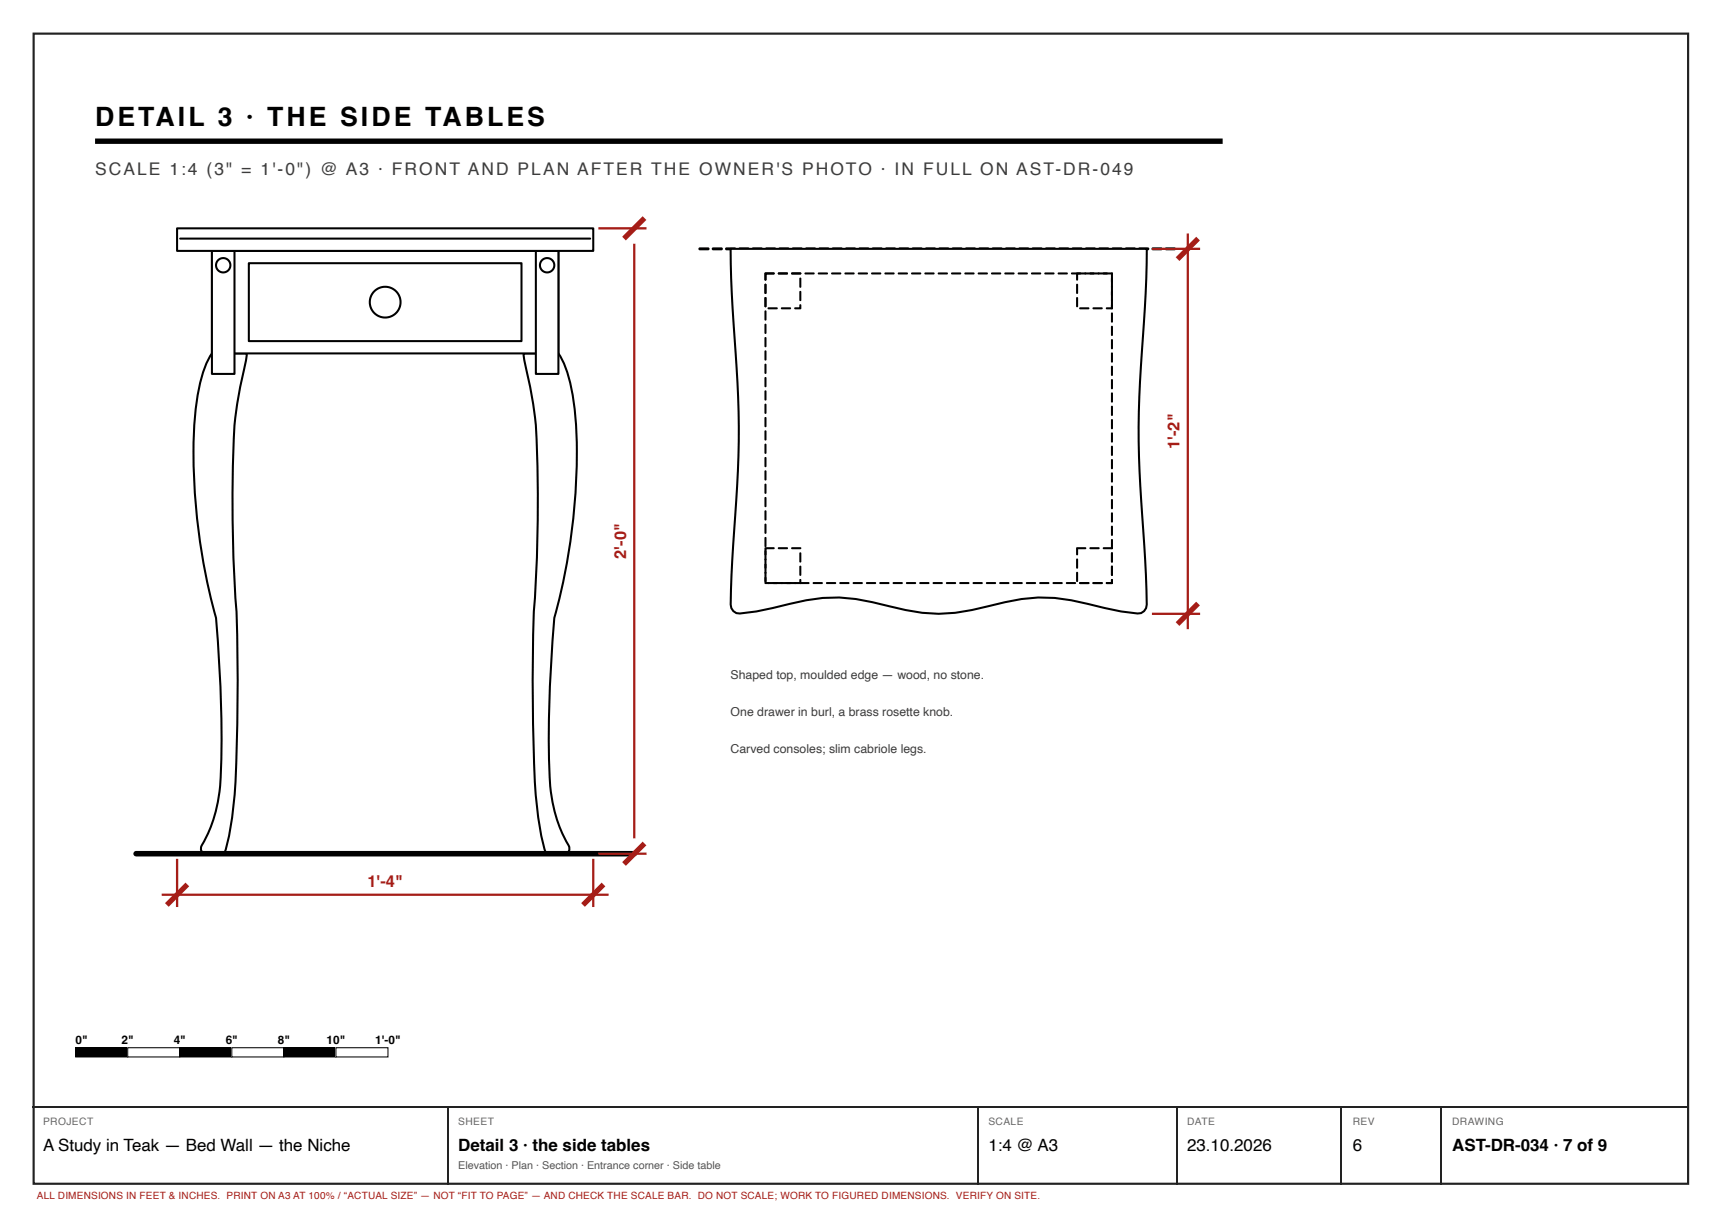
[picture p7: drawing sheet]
<svg xmlns="http://www.w3.org/2000/svg" width="420mm" height="297mm" viewBox="0 0 420 297" stroke-linecap="round" stroke-linejoin="round" font-family="sans-serif">
<path d="M8.2 8.2h403.5v280.5h-403.5z" fill="none" stroke="#222" stroke-width=".53"/>
<path d="M23.2 34.4h275" fill="none" stroke="#000" stroke-width="1.3" stroke-linecap="butt"/>
<path d="M51.7 86.2h8.5l-.1 1.3a107.2 107.2 0 0 0-3.4 28.9 407 407 0 0 0 1.1 35 460.2 460.2 0 0 1-.8 44.8 53.6 53.6 0 0 1-2.3 12h-4.5a1.26 1.26 0 0 1-1-2 35.3 35.3 0 0 0 4.7-17.9 316.2 316.2 0 0 0-1.2-37.6 147.1 147.1 0 0 1-5-50.9 31.8 31.8 0 0 1 4-13.6z" fill="#fff"/>
<path d="M51.7 86.2h8.5l-.1 1.3a107.2 107.2 0 0 0-3.4 28.9 407 407 0 0 0 1.1 35 460.2 460.2 0 0 1-.8 44.8 53.6 53.6 0 0 1-2.3 12h-4.5a1.26 1.26 0 0 1-1-2 35.3 35.3 0 0 0 4.7-17.9 316.2 316.2 0 0 0-1.2-37.6 147.1 147.1 0 0 1-5-50.9 31.8 31.8 0 0 1 4-13.6z" fill="none" stroke="#000" stroke-width=".5"/>
<path d="M127.7 86.2h8.5a28.2 28.2 0 0 1 3.7 11.8 139.3 139.3 0 0 1-2.3 42.6l-.7 3.4a53.2 53.2 0 0 0-2.4 15.6 234.3 234.3 0 0 0-.1 33.9 35.9 35.9 0 0 0 4.5 13.2 1.2 1.2 0 0 1-1.2 1.5h-4.5a82.5 82.5 0 0 1-3-22.9 478.4 478.4 0 0 1 .7-49.7l.3-14.1a232.5 232.5 0 0 0-.8-20l-.8-5.7-1.6-7.5z" fill="#fff"/>
<path d="M127.7 86.2h8.5a28.2 28.2 0 0 1 3.7 11.8 139.3 139.3 0 0 1-2.3 42.6l-.7 3.4a53.2 53.2 0 0 0-2.4 15.6 234.3 234.3 0 0 0-.1 33.9 35.9 35.9 0 0 0 4.5 13.2 1.2 1.2 0 0 1-1.2 1.5h-4.5a82.5 82.5 0 0 1-3-22.9 478.4 478.4 0 0 1 .7-49.7l.3-14.1a232.5 232.5 0 0 0-.8-20l-.8-5.7-1.6-7.5z" fill="none" stroke="#000" stroke-width=".5"/>
<path d="M51.7 61.2h84.5v25h-84.5z" fill="#fff"/>
<path d="M51.7 61.2h84.5v25h-84.5z" fill="none" stroke="#000" stroke-width=".5"/>
<path d="M60.7 64.2h66.5v19h-66.5z" fill="#fff"/>
<path d="M60.7 64.2h66.5v19h-66.5z" fill="none" stroke="#000" stroke-width=".5"/>
<circle cx="93.9" cy="73.7" r="3.7" fill="#fff"/>
<circle cx="93.9" cy="73.7" r="3.7" fill="none" stroke="#000" stroke-width=".5"/>
<path d="M51.7 61.2h5.5v30h-5.5z" fill="#fff"/>
<g fill="none" stroke="#000" stroke-width=".5">
<path d="M51.7 61.2h5.5v30h-5.5z"/>
<circle cx="54.4" cy="64.7" r="1.75"/>
</g>
<path d="M130.7 61.2h5.5v30h-5.5z" fill="#fff"/>
<g fill="none" stroke="#000" stroke-width=".5">
<path d="M130.7 61.2h5.5v30h-5.5z"/>
<circle cx="133.4" cy="64.7" r="1.75"/>
</g>
<path d="M43.2 55.7h101.5v5.5h-101.5z" fill="#fff"/>
<path d="M43.2 55.7h101.5v5.5h-101.5zM43.9 58.2h100" fill="none" stroke="#000" stroke-width=".5"/>
<path d="M33.2 208.2h121.5" fill="none" stroke="#000" stroke-width="1.3"/>
<path d="M145.9 55.7h11.8M154.7 59.4v145M39.4 218.2h109M43.2 209.4v11.8M144.7 209.4v11.8M145.9 208.2h11.8" fill="none" stroke="#a51d17" stroke-width=".55"/>
<path d="M157.2 53.2l-5 5M45.7 215.7l-5 5M147.2 215.7l-5 5M157.2 205.7l-5 5" fill="none" stroke="#a51d17" stroke-width="1.3" stroke-linecap="butt"/>
<path d="M170.4 60.4l2.3-.1a.36 .36 0 0 1 .3 .4 .36 .36 0 0 1-.3 .3h-2.1l-.3-.2zM173.7 60.4l2.2-.1a.36 .36 0 0 1 .4 .4 .36 .36 0 0 1-.4 .3h-2l-.3-.2zM176.9 60.4l2.3-.1a.36 .36 0 0 1 .3 .4 .36 .36 0 0 1-.3 .3h-2.1l-.3-.2zM180.2 60.4l2.2-.1a.36 .36 0 0 1 .4 .4 .36 .36 0 0 1-.4 .3h-2l-.3-.2zM183.4 60.4l2.3-.1a.36 .36 0 0 1 .3 .4 .36 .36 0 0 1-.3 .3h-2.1l-.3-.2zM186.7 60.4l2.2-.1a.36 .36 0 0 1 .4 .4 .36 .36 0 0 1-.4 .3h-2l-.3-.2zM189.9 60.4l2.3-.1a.36 .36 0 0 1 .3 .4 .36 .36 0 0 1-.3 .3h-2.1l-.3-.2zM193.2 60.4l2.2-.1a.36 .36 0 0 1 .4 .4 .36 .36 0 0 1-.4 .3h-2l-.3-.2zM196.4 60.4l2.3-.1a.36 .36 0 0 1 .3 .4 .36 .36 0 0 1-.3 .3h-2.1l-.3-.2zM199.7 60.4l2.2-.1a.36 .36 0 0 1 .4 .4 .36 .36 0 0 1-.4 .3h-2l-.3-.2zM202.9 60.4l2.3-.1a.36 .36 0 0 1 .3 .4 .36 .36 0 0 1-.3 .3h-2.1l-.3-.2zM206.2 60.4l2.2-.1a.36 .36 0 0 1 .4 .4 .36 .36 0 0 1-.4 .3h-2l-.3-.2zM209.4 60.4l2.3-.1a.36 .36 0 0 1 .3 .4 .36 .36 0 0 1-.3 .3h-2.1l-.3-.2zM212.7 60.4l2.2-.1a.36 .36 0 0 1 .4 .4 .36 .36 0 0 1-.4 .3h-2l-.3-.2zM215.9 60.4l2.3-.1a.36 .36 0 0 1 .3 .4 .36 .36 0 0 1-.3 .3h-2.1l-.3-.2zM219.2 60.4l2.2-.1a.36 .36 0 0 1 .4 .4 .36 .36 0 0 1-.4 .3h-2l-.3-.2zM222.4 60.4l2.3-.1a.36 .36 0 0 1 .3 .4 .36 .36 0 0 1-.3 .3h-2.1l-.3-.2zM225.7 60.4l2.2-.1a.36 .36 0 0 1 .4 .4 .36 .36 0 0 1-.4 .3h-2l-.3-.2zM228.9 60.4l2.3-.1a.36 .36 0 0 1 .3 .4 .36 .36 0 0 1-.3 .3h-2.1l-.3-.2zM232.2 60.4l2.2-.1a.36 .36 0 0 1 .4 .4 .36 .36 0 0 1-.4 .3h-2l-.3-.2zM235.4 60.4l2.3-.1a.36 .36 0 0 1 .3 .4 .36 .36 0 0 1-.3 .3h-2.1l-.3-.2zM238.7 60.4l2.2-.1a.36 .36 0 0 1 .4 .4 .36 .36 0 0 1-.4 .3h-2l-.3-.2zM241.9 60.4l2.3-.1a.36 .36 0 0 1 .3 .4 .36 .36 0 0 1-.3 .3h-2.1l-.3-.2zM245.2 60.4l2.2-.1a.36 .36 0 0 1 .4 .4 .36 .36 0 0 1-.4 .3h-2l-.3-.2zM248.4 60.4l2.3-.1a.36 .36 0 0 1 .3 .4 .36 .36 0 0 1-.3 .3h-2.1l-.3-.2zM251.7 60.4l2.2-.1a.36 .36 0 0 1 .4 .4 .36 .36 0 0 1-.4 .3h-2l-.3-.2zM254.9 60.4l2.3-.1a.36 .36 0 0 1 .3 .4 .36 .36 0 0 1-.3 .3h-2.1l-.3-.2zM258.2 60.4l2.2-.1a.36 .36 0 0 1 .4 .4 .36 .36 0 0 1-.4 .3h-2l-.3-.2zM261.4 60.4l2.3-.1a.36 .36 0 0 1 .3 .4 .36 .36 0 0 1-.3 .3h-2.1l-.3-.2zM264.7 60.4l2.2-.1a.36 .36 0 0 1 .4 .4 .36 .36 0 0 1-.4 .3h-2l-.3-.2zM267.9 60.4l2.3-.1a.36 .36 0 0 1 .3 .4 .36 .36 0 0 1-.3 .3h-2.1l-.3-.2zM271.2 60.4l2.2-.1a.36 .36 0 0 1 .4 .4 .36 .36 0 0 1-.4 .3h-2l-.3-.2zM274.4 60.4l2.3-.1a.36 .36 0 0 1 .3 .4 .36 .36 0 0 1-.3 .3h-2.1l-.3-.2zM277.7 60.4l2.2-.1a.36 .36 0 0 1 .4 .4 .36 .36 0 0 1-.4 .3h-2l-.3-.2zM280.9 60.4l2.3-.1a.36 .36 0 0 1 .3 .4 .36 .36 0 0 1-.3 .3h-2.1l-.3-.2zM284.2 60.4l2.2-.1a.36 .36 0 0 1 .4 .4 .36 .36 0 0 1-.4 .3h-2l-.3-.2z" fill="#000"/>
<path d="M178.2 60.7h101.5a799.8 799.8 0 0 1-1.9 36.1 298.4 298.4 0 0 0 1.3 36.2l.6 14.4a2.11 2.11 0 0 1-2.3 2.2 131 131 0 0 1-16.1-3.2 36.3 36.3 0 0 0-16.2 .4 69 69 0 0 1-16.2 2.9 69 69 0 0 1-16.1-2.9 38 38 0 0 0-20.2 .5l-8.1 1.8-4.1 .5a2.11 2.11 0 0 1-2.2-2.2l.6-14.4a289.4 289.4 0 0 0 1-39.8l-.2-3.6a422 422 0 0 1-1.4-28.9z" fill="#fff"/>
<path d="M178.2 60.7h101.5a799.8 799.8 0 0 1-1.9 36.1 298.4 298.4 0 0 0 1.3 36.2l.6 14.4a2.11 2.11 0 0 1-2.3 2.2 131 131 0 0 1-16.1-3.2 36.3 36.3 0 0 0-16.2 .4 69 69 0 0 1-16.2 2.9 69 69 0 0 1-16.1-2.9 38 38 0 0 0-20.2 .5l-8.1 1.8-4.1 .5a2.11 2.11 0 0 1-2.2-2.2l.6-14.4a289.4 289.4 0 0 0 1-39.8l-.2-3.6a422 422 0 0 1-1.4-28.9z" fill="none" stroke="#000" stroke-width=".5"/>
<g fill="#000">
<path d="M18.5 255.5h12.6v2.2h-12.6z"/>
<path d="M189.8 66.5l2.1-.1a.25 .25 0 0 1 .3 .3 .25 .25 0 0 1-.3 .2h-2.1zM193 66.5l2.2-.1a.25 .25 0 0 1 .2 .3 .25 .25 0 0 1-.2 .2h-2.1zM196.3 66.5l2.1-.1a.25 .25 0 0 1 .3 .3 .25 .25 0 0 1-.3 .2h-2.1zM199.5 66.5l2.2-.1a.25 .25 0 0 1 .2 .3 .25 .25 0 0 1-.2 .2h-2.1zM202.8 66.5l2.1-.1a.25 .25 0 0 1 .3 .3 .25 .25 0 0 1-.3 .2h-2.1zM206 66.5l2.2-.1a.25 .25 0 0 1 .2 .3 .25 .25 0 0 1-.2 .2h-2.1zM209.3 66.5l2.1-.1a.25 .25 0 0 1 .3 .3 .25 .25 0 0 1-.3 .2h-2.1zM212.5 66.5l2.2-.1a.25 .25 0 0 1 .2 .3 .25 .25 0 0 1-.2 .2h-2.1zM215.8 66.5l2.1-.1a.25 .25 0 0 1 .3 .3 .25 .25 0 0 1-.3 .2h-2.1zM219 66.5l2.2-.1a.25 .25 0 0 1 .2 .3 .25 .25 0 0 1-.2 .2h-2.1zM222.3 66.5l2.1-.1a.25 .25 0 0 1 .3 .3 .25 .25 0 0 1-.3 .2h-2.1zM225.5 66.5l2.2-.1a.25 .25 0 0 1 .2 .3 .25 .25 0 0 1-.2 .2h-2.1zM228.8 66.5l2.1-.1a.25 .25 0 0 1 .3 .3 .25 .25 0 0 1-.3 .2h-2.1zM232 66.5l2.2-.1a.25 .25 0 0 1 .2 .3 .25 .25 0 0 1-.2 .2h-2.1zM235.3 66.5l2.1-.1a.25 .25 0 0 1 .3 .3 .25 .25 0 0 1-.3 .2h-2.1zM238.5 66.5l2.2-.1a.25 .25 0 0 1 .2 .3 .25 .25 0 0 1-.2 .2h-2.1zM241.8 66.5l2.1-.1a.25 .25 0 0 1 .3 .3 .25 .25 0 0 1-.3 .2h-2.1zM245 66.5l2.2-.1a.25 .25 0 0 1 .2 .3 .25 .25 0 0 1-.2 .2h-2.1zM248.3 66.5l2.1-.1a.25 .25 0 0 1 .3 .3 .25 .25 0 0 1-.3 .2h-2.1zM251.5 66.5l2.2-.1a.25 .25 0 0 1 .2 .3 .25 .25 0 0 1-.2 .2h-2.1zM254.8 66.5l2.1-.1a.25 .25 0 0 1 .3 .3 .25 .25 0 0 1-.3 .2h-2.1zM258 66.5l2.2-.1a.25 .25 0 0 1 .2 .3 .25 .25 0 0 1-.2 .2h-2.1zM261.3 66.5l2.1-.1a.25 .25 0 0 1 .3 .3 .25 .25 0 0 1-.3 .2h-2.1zM264.5 66.5l2.2-.1a.25 .25 0 0 1 .2 .3 .25 .25 0 0 1-.2 .2h-2.1zM267.8 66.5l2.1-.1a.25 .25 0 0 1 .3 .3 .25 .25 0 0 1-.3 .2h-2.1zM271 66.5l.4 .1v2.1a.25 .25 0 0 1-.2 .2 .25 .25 0 0 1-.3-.2zM271 69.8h.4v2.1a.25 .25 0 0 1-.2 .3 .25 .25 0 0 1-.3-.3zM271 73l.4 .1v2.1a.25 .25 0 0 1-.2 .2 .25 .25 0 0 1-.3-.2zM271 76.3h.4v2.1a.25 .25 0 0 1-.2 .3 .25 .25 0 0 1-.3-.3zM271 79.5l.4 .1v2.1a.25 .25 0 0 1-.2 .2 .25 .25 0 0 1-.3-.2zM271 82.8h.4v2.1a.25 .25 0 0 1-.2 .3 .25 .25 0 0 1-.3-.3zM271 86l.4 .1v2.1a.25 .25 0 0 1-.2 .2 .25 .25 0 0 1-.3-.2zM271 89.3h.4v2.1a.25 .25 0 0 1-.2 .3 .25 .25 0 0 1-.3-.3zM271 92.5l.4 .1v2.1a.25 .25 0 0 1-.2 .2 .25 .25 0 0 1-.3-.2zM271 95.8h.4v2.1a.25 .25 0 0 1-.2 .3 .25 .25 0 0 1-.3-.3zM271 99l.4 .1v2.1a.25 .25 0 0 1-.2 .2 .25 .25 0 0 1-.3-.2zM271 102.3h.4v2.1a.25 .25 0 0 1-.2 .3 .25 .25 0 0 1-.3-.3zM271 105.5l.4 .1v2.1a.25 .25 0 0 1-.2 .2 .25 .25 0 0 1-.3-.2zM271 108.8h.4v2.1a.25 .25 0 0 1-.2 .3 .25 .25 0 0 1-.3-.3zM271 112l.4 .1v2.1a.25 .25 0 0 1-.2 .2 .25 .25 0 0 1-.3-.2zM271 115.3h.4v2.1a.25 .25 0 0 1-.2 .3 .25 .25 0 0 1-.3-.3zM271 118.5l.4 .1v2.1a.25 .25 0 0 1-.2 .2 .25 .25 0 0 1-.3-.2zM271 121.8h.4v2.1a.25 .25 0 0 1-.2 .3 .25 .25 0 0 1-.3-.3zM271 125l.4 .1v2.1a.25 .25 0 0 1-.2 .2 .25 .25 0 0 1-.3-.2zM271 128.3h.4v2.1a.25 .25 0 0 1-.2 .3 .25 .25 0 0 1-.3-.3zM271 131.5l.4 .1v2.1a.25 .25 0 0 1-.2 .2 .25 .25 0 0 1-.3-.2zM271 134.8h.4v2.1a.25 .25 0 0 1-.2 .3 .25 .25 0 0 1-.3-.3zM271 138l.4 .1v2.1a.25 .25 0 0 1-.2 .2 .25 .25 0 0 1-.3-.2zM269.8 142l1.4-.1v.3h-.3v-.8a.25 .25 0 0 1 .3-.2 .25 .25 0 0 1 .2 .2l-.1 1h-1.5zM266.5 142l2.2-.1a.25 .25 0 0 1 .2 .3 .25 .25 0 0 1-.2 .2h-2.1zM263.3 142l2.1-.1a.25 .25 0 0 1 .3 .3 .25 .25 0 0 1-.3 .2h-2.1zM260 142l2.2-.1a.25 .25 0 0 1 .2 .3 .25 .25 0 0 1-.2 .2h-2.1zM256.8 142l2.1-.1a.25 .25 0 0 1 .3 .3 .25 .25 0 0 1-.3 .2h-2.1zM253.5 142l2.2-.1a.25 .25 0 0 1 .2 .3 .25 .25 0 0 1-.2 .2h-2.1zM250.3 142l2.1-.1a.25 .25 0 0 1 .3 .3 .25 .25 0 0 1-.3 .2h-2.1zM247 142l2.2-.1a.25 .25 0 0 1 .2 .3 .25 .25 0 0 1-.2 .2h-2.1zM243.8 142l2.1-.1a.25 .25 0 0 1 .3 .3 .25 .25 0 0 1-.3 .2h-2.1zM240.5 142l2.2-.1a.25 .25 0 0 1 .2 .3 .25 .25 0 0 1-.2 .2h-2.1zM237.3 142l2.1-.1a.25 .25 0 0 1 .3 .3 .25 .25 0 0 1-.3 .2h-2.1zM234 142l2.2-.1a.25 .25 0 0 1 .2 .3 .25 .25 0 0 1-.2 .2h-2.1zM230.8 142l2.1-.1a.25 .25 0 0 1 .3 .3 .25 .25 0 0 1-.3 .2h-2.1zM227.5 142l2.2-.1a.25 .25 0 0 1 .2 .3 .25 .25 0 0 1-.2 .2h-2.1zM224.3 142l2.1-.1a.25 .25 0 0 1 .3 .3 .25 .25 0 0 1-.3 .2h-2.1zM221 142l2.2-.1a.25 .25 0 0 1 .2 .3 .25 .25 0 0 1-.2 .2h-2.1zM217.8 142l2.1-.1a.25 .25 0 0 1 .3 .3 .25 .25 0 0 1-.3 .2h-2.1zM214.5 142l2.2-.1a.25 .25 0 0 1 .2 .3 .25 .25 0 0 1-.2 .2h-2.1zM211.3 142l2.1-.1a.25 .25 0 0 1 .3 .3 .25 .25 0 0 1-.3 .2h-2.1zM208 142l2.2-.1a.25 .25 0 0 1 .2 .3 .25 .25 0 0 1-.2 .2h-2.1zM204.8 142l2.1-.1a.25 .25 0 0 1 .3 .3 .25 .25 0 0 1-.3 .2h-2.1zM201.5 142l2.2-.1a.25 .25 0 0 1 .2 .3 .25 .25 0 0 1-.2 .2h-2.1zM198.3 142l2.1-.1a.25 .25 0 0 1 .3 .3 .25 .25 0 0 1-.3 .2h-2.1zM195 142l2.2-.1a.25 .25 0 0 1 .2 .3 .25 .25 0 0 1-.2 .2h-2.1zM191.8 142l2.1-.1a.25 .25 0 0 1 .3 .3 .25 .25 0 0 1-.3 .2h-2.1zM188.5 142l2.2-.1a.25 .25 0 0 1 .2 .3 .25 .25 0 0 1-.2 .2h-2.1zM186.5 140.8l.3-.1 .1 .2v1.3h-.2v-.3h.7a.25 .25 0 0 1 .3 .3 .25 .25 0 0 1-.3 .2l-.9-.1zM186.5 137.5l.4 .1v2.1a.25 .25 0 0 1-.2 .2 .25 .25 0 0 1-.3-.2zM186.5 134.3h.4v2.1a.25 .25 0 0 1-.2 .3 .25 .25 0 0 1-.3-.3zM186.5 131l.4 .1v2.1a.25 .25 0 0 1-.2 .2 .25 .25 0 0 1-.3-.2zM186.5 127.8h.4v2.1a.25 .25 0 0 1-.2 .3 .25 .25 0 0 1-.3-.3zM186.5 124.5l.4 .1v2.1a.25 .25 0 0 1-.2 .2 .25 .25 0 0 1-.3-.2zM186.5 121.3h.4v2.1a.25 .25 0 0 1-.2 .3 .25 .25 0 0 1-.3-.3zM186.5 118l.4 .1v2.1a.25 .25 0 0 1-.2 .2 .25 .25 0 0 1-.3-.2zM186.5 114.8h.4v2.1a.25 .25 0 0 1-.2 .3 .25 .25 0 0 1-.3-.3zM186.5 111.5l.4 .1v2.1a.25 .25 0 0 1-.2 .2 .25 .25 0 0 1-.3-.2zM186.5 108.3h.4v2.1a.25 .25 0 0 1-.2 .3 .25 .25 0 0 1-.3-.3zM186.5 105l.4 .1v2.1a.25 .25 0 0 1-.2 .2 .25 .25 0 0 1-.3-.2zM186.5 101.8h.4v2.1a.25 .25 0 0 1-.2 .3 .25 .25 0 0 1-.3-.3zM186.5 98.5l.4 .1v2.1a.25 .25 0 0 1-.2 .2 .25 .25 0 0 1-.3-.2zM186.5 95.3h.4v2.1a.25 .25 0 0 1-.2 .3 .25 .25 0 0 1-.3-.3zM186.5 92l.4 .1v2.1a.25 .25 0 0 1-.2 .2 .25 .25 0 0 1-.3-.2zM186.5 88.8h.4v2.1a.25 .25 0 0 1-.2 .3 .25 .25 0 0 1-.3-.3zM186.5 85.5l.4 .1v2.1a.25 .25 0 0 1-.2 .2 .25 .25 0 0 1-.3-.2zM186.5 82.3h.4v2.1a.25 .25 0 0 1-.2 .3 .25 .25 0 0 1-.3-.3zM186.5 79l.4 .1v2.1a.25 .25 0 0 1-.2 .2 .25 .25 0 0 1-.3-.2zM186.5 75.8h.4v2.1a.25 .25 0 0 1-.2 .3 .25 .25 0 0 1-.3-.3zM186.5 72.5l.4 .1v2.1a.25 .25 0 0 1-.2 .2 .25 .25 0 0 1-.3-.2zM186.5 69.3h.4v2.1a.25 .25 0 0 1-.2 .3 .25 .25 0 0 1-.3-.3zM186.5 66.5l2.2-.1a.25 .25 0 0 1 .2 .3 .25 .25 0 0 1-.2 .2h-2v-.2h.2v1.5a.25 .25 0 0 1-.2 .2 .25 .25 0 0 1-.3-.2z"/>
<path d="M189.8 66.5l2.1-.1a.25 .25 0 0 1 .3 .3 .25 .25 0 0 1-.3 .2h-2.1zM193 66.5l2.2-.1a.25 .25 0 0 1 .2 .3 .25 .25 0 0 1-.2 .2h-2.1zM195 67.8h.4v2.1a.25 .25 0 0 1-.2 .3 .25 .25 0 0 1-.3-.3zM195 71l.4 .1v2.1a.25 .25 0 0 1-.2 .2 .25 .25 0 0 1-.3-.2zM193.8 75l1.4-.1v.3h-.3v-.8a.25 .25 0 0 1 .3-.2 .25 .25 0 0 1 .2 .2l-.1 1h-1.5zM190.5 75l2.2-.1a.25 .25 0 0 1 .2 .3 .25 .25 0 0 1-.2 .2h-2.1zM187.3 75l2.1-.1a.25 .25 0 0 1 .3 .3 .25 .25 0 0 1-.3 .2h-2.1zM186.5 72.5l.4 .1v2.1a.25 .25 0 0 1-.2 .2 .25 .25 0 0 1-.3-.2zM186.5 69.3h.4v2.1a.25 .25 0 0 1-.2 .3 .25 .25 0 0 1-.3-.3zM186.5 66.5l2.2-.1a.25 .25 0 0 1 .2 .3 .25 .25 0 0 1-.2 .2h-2v-.2h.2v1.5a.25 .25 0 0 1-.2 .2 .25 .25 0 0 1-.3-.2z"/>
<path d="M265.8 66.5l2.1-.1a.25 .25 0 0 1 .3 .3 .25 .25 0 0 1-.3 .2h-2.1zM269 66.5l2.2-.1a.25 .25 0 0 1 .2 .3 .25 .25 0 0 1-.2 .2h-2.1zM271 67.8h.4v2.1a.25 .25 0 0 1-.2 .3 .25 .25 0 0 1-.3-.3zM271 71l.4 .1v2.1a.25 .25 0 0 1-.2 .2 .25 .25 0 0 1-.3-.2zM269.8 75l1.4-.1v.3h-.3v-.8a.25 .25 0 0 1 .3-.2 .25 .25 0 0 1 .2 .2l-.1 1h-1.5zM266.5 75l2.2-.1a.25 .25 0 0 1 .2 .3 .25 .25 0 0 1-.2 .2h-2.1zM263.3 75l2.1-.1a.25 .25 0 0 1 .3 .3 .25 .25 0 0 1-.3 .2h-2.1zM262.5 72.5l.4 .1v2.1a.25 .25 0 0 1-.2 .2 .25 .25 0 0 1-.3-.2zM262.5 69.3h.4v2.1a.25 .25 0 0 1-.2 .3 .25 .25 0 0 1-.3-.3zM262.5 66.5l2.2-.1a.25 .25 0 0 1 .2 .3 .25 .25 0 0 1-.2 .2h-2v-.2h.2v1.5a.25 .25 0 0 1-.2 .2 .25 .25 0 0 1-.3-.2z"/>
<path d="M189.8 133.5l2.1-.1a.25 .25 0 0 1 .3 .3 .25 .25 0 0 1-.3 .2h-2.1zM193 133.5l2.2-.1a.25 .25 0 0 1 .2 .3 .25 .25 0 0 1-.2 .2h-2.1zM195 134.8h.4v2.1a.25 .25 0 0 1-.2 .3 .25 .25 0 0 1-.3-.3zM195 138l.4 .1v2.1a.25 .25 0 0 1-.2 .2 .25 .25 0 0 1-.3-.2zM193.8 142l1.4-.1v.3h-.3v-.8a.25 .25 0 0 1 .3-.2 .25 .25 0 0 1 .2 .2l-.1 1h-1.5zM190.5 142l2.2-.1a.25 .25 0 0 1 .2 .3 .25 .25 0 0 1-.2 .2h-2.1zM187.3 142l2.1-.1a.25 .25 0 0 1 .3 .3 .25 .25 0 0 1-.3 .2h-2.1zM186.5 139.5l.4 .1v2.1a.25 .25 0 0 1-.2 .2 .25 .25 0 0 1-.3-.2zM186.5 136.3h.4v2.1a.25 .25 0 0 1-.2 .3 .25 .25 0 0 1-.3-.3zM186.5 133.5l2.2-.1a.25 .25 0 0 1 .2 .3 .25 .25 0 0 1-.2 .2h-2v-.2h.2v1.5a.25 .25 0 0 1-.2 .2 .25 .25 0 0 1-.3-.2z"/>
<path d="M265.8 133.5l2.1-.1a.25 .25 0 0 1 .3 .3 .25 .25 0 0 1-.3 .2h-2.1zM269 133.5l2.2-.1a.25 .25 0 0 1 .2 .3 .25 .25 0 0 1-.2 .2h-2.1zM271 134.8h.4v2.1a.25 .25 0 0 1-.2 .3 .25 .25 0 0 1-.3-.3zM271 138l.4 .1v2.1a.25 .25 0 0 1-.2 .2 .25 .25 0 0 1-.3-.2zM269.8 142l1.4-.1v.3h-.3v-.8a.25 .25 0 0 1 .3-.2 .25 .25 0 0 1 .2 .2l-.1 1h-1.5zM266.5 142l2.2-.1a.25 .25 0 0 1 .2 .3 .25 .25 0 0 1-.2 .2h-2.1zM263.3 142l2.1-.1a.25 .25 0 0 1 .3 .3 .25 .25 0 0 1-.3 .2h-2.1zM262.5 139.5l.4 .1v2.1a.25 .25 0 0 1-.2 .2 .25 .25 0 0 1-.3-.2zM262.5 136.3h.4v2.1a.25 .25 0 0 1-.2 .3 .25 .25 0 0 1-.3-.3zM262.5 133.5l2.2-.1a.25 .25 0 0 1 .2 .3 .25 .25 0 0 1-.2 .2h-2v-.2h.2v1.5a.25 .25 0 0 1-.2 .2 .25 .25 0 0 1-.3-.2z"/>
</g>
<path d="M289.7 56.9v96.5M280.9 60.7h11.8M280.9 149.7h11.8" fill="none" stroke="#a51d17" stroke-width=".55"/>
<path d="M292.2 58.2l-5 5M292.2 147.2l-5 5" fill="none" stroke="#a51d17" stroke-width="1.3" stroke-linecap="butt"/>
<path d="M18.5 255.5h12.6v2.2h-12.6z" fill="none" stroke="#000" stroke-width=".25"/>
<path d="M31.1 255.5h12.7v2.2h-12.7z" fill="#fff"/>
<path d="M31.1 255.5h12.7v2.2h-12.7zM43.8 255.5h12.7v2.2h-12.7z" fill="none" stroke="#000" stroke-width=".25"/>
<path d="M43.8 255.5h12.7v2.2h-12.7z" fill="#000"/>
<path d="M56.5 255.5h12.7v2.2h-12.7z" fill="#fff"/>
<path d="M56.5 255.5h12.7v2.2h-12.7zM69.2 255.5h12.7v2.2h-12.7z" fill="none" stroke="#000" stroke-width=".25"/>
<path d="M69.2 255.5h12.7v2.2h-12.7z" fill="#000"/>
<path d="M81.9 255.5h12.7v2.2h-12.7z" fill="#fff"/>
<path d="M81.9 255.5h12.7v2.2h-12.7z" fill="none" stroke="#000" stroke-width=".25"/>
<path d="M7.9 270h404.1M109.1 270.1v18.8M238.5 270.1v18.8M286.9 270.1v18.8M327.2 270.1v18.8M351.5 270.1v18.8" fill="none" stroke="#222" stroke-width=".26"/>
<text font-size="6.5" x="23.2" y="30.7">DETAIL 3 · THE SIDE TABLES</text>
<text font-size="4.2" fill="#3d3d3d" x="23.2" y="42.7">SCALE 1:4 (3&quot; = 1'-0&quot;) @ A3 · FRONT AND PLAN AFTER THE OWNER'S PHOTO · IN FULL ON AST-DR-049</text>
<g font-size="4.1">
<text x="10.5" y="280.7">A Study in Teak — Bed Wall — the Niche</text>
<text x="111.8" y="280.7">Detail 3 · the side tables</text>
<text x="241" y="280.7">1:4 @ A3</text>
<text x="289.5" y="280.7">23.10.2026</text>
<text x="329.9" y="280.7">6</text>
<text x="354.1" y="280.7">AST-DR-034 · 7 of 9</text>
</g>
<g font-size="4" fill="#a51d17">
<text x="287.7" y="109.5" transform="rotate(-90 287.7 109.5)">1'-2&quot;</text>
<text x="152.7" y="136.2" transform="rotate(-90 152.7 136.2)">2'-0&quot;</text>
<text x="89.6" y="216.2">1'-4&quot;</text>
</g>
<g font-size="3" fill="#3d3d3d">
<text x="178.2" y="165.7">Shaped top, moulded edge — wood, no stone.</text>
<text x="178.2" y="174.7">One drawer in burl, a brass rosette knob.</text>
<text x="178.2" y="183.7">Carved consoles; slim cabriole legs.</text>
</g>
<g font-size="2.9">
<text x="18.5" y="254.5">0&quot;</text>
<text x="29.7" y="254.5">2&quot;</text>
<text x="42.4" y="254.5">4&quot;</text>
<text x="55" y="254.5">6&quot;</text>
<text x="67.7" y="254.5">8&quot;</text>
<text x="79.6" y="254.5">10&quot;</text>
<text x="91.5" y="254.5">1'-0&quot;</text>
</g>
<text font-size="2.6" fill="#555" x="111.8" y="285">Elevation · Plan · Section · Entrance corner · Side table</text>
<g font-size="2.5" fill="#666">
<text x="10.5" y="274.4">PROJECT</text>
<text x="111.8" y="274.4">SHEET</text>
<text x="241" y="274.4">SCALE</text>
<text x="289.5" y="274.4">DATE</text>
<text x="329.9" y="274.4">REV</text>
<text x="354.1" y="274.4">DRAWING</text>
</g>
<text font-size="2.4" fill="#a51d17" x="9" y="292.4">ALL DIMENSIONS IN FEET &amp; INCHES. PRINT ON A3 AT 100% / “ACTUAL SIZE” — NOT “FIT TO PAGE” — AND CHECK THE SCALE BAR. DO NOT SCALE; WORK TO FIGURED DIMENSIONS. VERIFY ON SITE.</text>
</svg>
